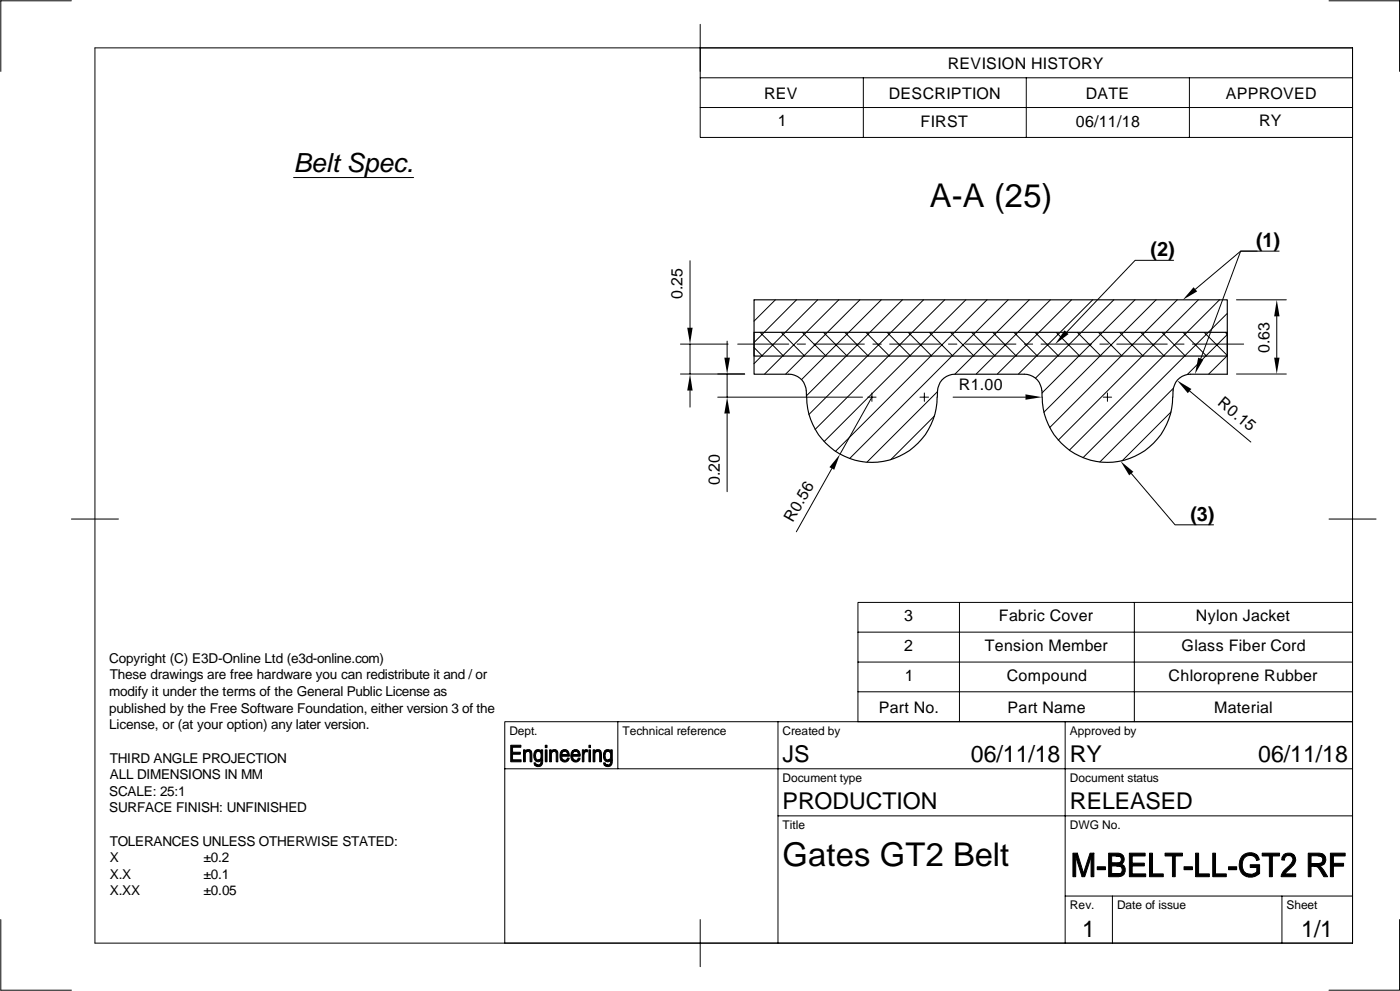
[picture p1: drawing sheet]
<svg xmlns="http://www.w3.org/2000/svg" width="619mm" height="438mm" viewBox="0 0 619 438" stroke-linecap="round" stroke-linejoin="round" font-family="sans-serif">
<path d="M333.5 146.9h209.2v10.5h-209.2zM356.7 175.6a9.2 9.2 0 0 0-4.1-9.2l-2.5-.9h-1.3h-15.3v-32.9h209.2v32.9h-16.2a7.7 7.7 0 0 0-7.7 7.3 29.2 29.2 0 0 1-38.9 29.9 28.6 28.6 0 0 1-19-27.1M356.7 175.6a28.8 28.8 0 0 0 28.9 28.8 28.8 28.8 0 0 0 28.8-28.8M460.7 172.8a7.7 7.7 0 0 0-7.7-7.3h-30.6a7.7 7.7 0 0 0-7.8 7.3l-.1 2.8M460.8 172.8v2.8" fill="none" stroke="#000" stroke-width=".51"/>
<g fill="none" stroke="#000" stroke-width=".44">
<path d="M31.6 .4h-31.2v31.2M309.7 10.8v20.8M587.7 .4h31.2v31.2M42 21.2h556.1v395.8h-556.1zM309.7 21.2v39.6h288.4M309.7 34.4h288.4M381.8 34.4v26.4M453.8 34.4v26.4M526 34.4v26.4M309.7 47.5h288.4M129.8 78.5h53.1M305.2 115.3v29.6"/>
<path d="M519 115.1h-17l-30.3 31.8M556 111h-7.3l-17.7 47.6M565.7 111h-17l-20.1 16.9M333.6 132.6h-.1M342.9 132.6l-9.4 9.4M352.2 132.6l-18.7 18.8M361.6 132.6l-28.1 28.2M370.9 132.6l-32.8 32.8M380.3 132.6l-32.8 32.8M389.7 132.6l-35.2 35.2M399.1 132.6l-42.4 42.4M408.4 132.6l-50.7 50.7"/>
<path d="M417.8 132.6l-57.3 57.3M427.1 132.6l-62.7 62.7M436.5 132.6l-67.1 67M445.8 132.6l-70.1 70.2M455.2 132.6l-32.8 32.8M464.5 132.6l-32.8 32.8M473.9 132.6l-32.8 32.8M483.2 132.6l-32.8 32.8M492.6 132.6l-34.7 34.6M501.9 132.6l-41.1 41.1M511.3 132.6l-49.7 49.7M520.6 132.6l-56.4 56.5"/>
<path d="M530 132.6l-62 62M539.3 132.6l-66.4 66.5M542.7 138.6l-63.8 63.8M546.8 132.6h22.1M564.6 139.9v18.2M300.9 152.1h21.1M305.2 152.1v13.3M321.6 150.8v7.3M326.2 152.1h22.6M333.5 153.6l3.7 3.8M336.1 146.9l10.4 10.5M345.5 146.9l10.4 10.5"/>
<path d="M352.5 152.1h3.7M354.8 146.9l10.5 10.5M359.9 152.1h22.3M364.2 146.9l10.4 10.5M373.6 146.9l10.4 10.5M382.9 146.9l10.4 10.5M386 152.1h3.7M392.3 146.9l10.4 10.5M393.4 152.1h22.3M401.6 146.9l10.4 10.5M411 146.9l10.4 10.5M419.5 152.1h3.7"/>
<path d="M420.3 146.9l10.4 10.5M426.9 152.1h22.4M429.7 146.9l10.4 10.5M439 146.9l10.4 10.5M448.4 146.9l10.4 10.5M453 152.1h3.7M457.7 146.9l10.4 10.5M460.4 152.1h22.3M467.1 146.9l10.4 10.5M476.4 146.9l10.4 10.5M485.8 146.9l10.4 10.5M486.4 152.1h3.8"/>
<path d="M493.9 152.1h22.3M495.1 146.9l10.4 10.5M504.5 146.9l10.4 10.5M513.8 146.9l10.4 10.5M519.9 152.1h3.7M523.2 146.9l10.4 10.5M527.3 152.1h22.7M532.5 146.9l10.2 10.2M541.9 146.9l.8 .8M542.7 148l-17.6 17.5M542.7 157.3l-8.2 8.1M300.9 165.4h28.4"/>
<path d="M305.2 172.7v7.3M317.4 175.6h64M321.6 165.4v10.2M383.7 175.6h3.7M385.6 173.7v3.7M385.6 175.6l-14.1 25.2M406.8 175.6h3.8M408.8 173.7v3.7M414.5 173.2l-31.1 31.1M421.5 175.6h32M487.9 175.6h3.7M489.7 173.7v3.7"/>
<path d="M518.8 171.8l-32.4 32.5M526.1 172.9l27.1 22.5M546.8 165.4h22.1M321.6 182.8v34.6M413.3 183.9l-19.4 19.4M517.9 182.1l-21.6 21.6M367.9 207.2l-15.7 27.9M500.3 209.4l19.3 22.6h17.1M31.6 229.5h20.8M587.7 229.5h20.8M379.4 279.5h218.7M424.3 266.3v52.8"/>
<path d="M501.6 266.3v52.8M598.1 266.3h-218.7v52.8h218.7h-374.9v97.9M379.4 292.7h218.7M273.2 319.1v20.8M344 319.1v97.9M379.4 305.9h218.7M471 319.1v97.9M223.2 339.9h374.9M225.9 329.5h4.5v.9h-3.7v2.2h3.4v.9h-3.4v2.4h3.8v.9h-4.6zM231.5 331.5h.7v.7l.8 .1-.7 1v3.5h-.8zM232.2 332.2l1.3-.1zM232.4 332a1.66 1.66 0 0 1 2-.4 1.66 1.66 0 0 1 .8 2v3.2h-.8l-.1-4-.4-.6z"/>
<path d="M236.2 337.3h.8l.3 .7 .6 .2h-1.5zM236.4 338.2h1.5a1.54 1.54 0 0 0 1.4-2.1h.7a2.08 2.08 0 0 1-.9 2.6 2.08 2.08 0 0 1-2.7-.5zM236.6 332.1h1.4a2.34 2.34 0 0 0-.7 3.7l2.7 .3h-.7a1.83 1.83 0 0 1-2.2 .5 1.83 1.83 0 0 1-1-2v-1.3zM236.6 332.1a1.66 1.66 0 0 1 2.7 0zM238.4 332.2l.9-.1v-.6h.7v4.6l-2-.1a2.18 2.18 0 0 0 .8-3.5zM241.1 331.5h.8v5.3h-.8zM241.1 329.5h.8v1.1h-.8zM243.1 331.5h.7v.7l.8 .1-.7 1v3.5h-.8zM243.8 332.2l1.2-.1zM243.9 332a1.61 1.61 0 0 1 2.1-.4 1.61 1.61 0 0 1 .7 2v3.2h-.7l-.1-4-.5-.6zM248.2 336.2l2.1-.1 .6-1 .8 .1a2.02 2.02 0 0 1-1.5 1.6 2.02 2.02 0 0 1-2-.6zM248.2 332.1h1.6l-1.1 .6-.3 .9 3.4 .3v.4h-3.4l.4 1.5 1 .4h-1.6a4.2 4.2 0 0 1 0-4.1z"/>
<path d="M248.4 332a2 2 0 0 1 2.3-.4 2 2 0 0 1 1 2.1l-3.3-.1h2.6l-.5-1.2-2.3-.3zM253 336.2h1.8l1-1.1 .8 .1a2.02 2.02 0 0 1-1.5 1.6 2.02 2.02 0 0 1-2.1-.6zM253 332.1h1.5l-.8 .3-.4 1.2 3.3 .1v.6h-3.4l.4 1.5 1 .4h-1.6a3.6 3.6 0 0 1 0-4.1zM253.1 332a2.05 2.05 0 0 1 2.4-.4 2.05 2.05 0 0 1 1.1 2.1l-3.3-.1h2.5v-.2l-.7-1.1zM257.5 331.5h.6v.8h1l-.8 .9-.1 3.6h-.7zM258.6 331.6h1.2l-.2 .9-1.5-.2zM260.4 331.5h.7v5.3h-.7zM260.4 329.5h.7v1.1h-.7zM262.3 331.5h.7v.7l.8 .1-.7 1v3.5h-.8zM263 332.2l1.2-.1zM263.2 332a1.66 1.66 0 0 1 2-.4 1.66 1.66 0 0 1 .8 2v3.2h-.8l-.1-4-.4-.6zM267 337.3h.8l.3 .7 .6 .2h-1.5z"/>
<path d="M267.2 338.2h1.5a1.6 1.6 0 0 0 1.4-2.1h.7a2.08 2.08 0 0 1-.9 2.6 2.08 2.08 0 0 1-2.7-.5zM267.4 332.1h1.4a2.34 2.34 0 0 0-.7 3.7l2.7 .3h-.7a1.83 1.83 0 0 1-2.2 .5 1.83 1.83 0 0 1-1-2v-1.3zM267.4 332.1a1.66 1.66 0 0 1 2.7 0zM269.2 332.2l.9-.1v-.6h.7v4.6l-2-.1a2.18 2.18 0 0 0 .8-3.5zM344 360.7h254.1M474.5 377.2h1.9l-.7 1.6v8.8h-1.2zM476.4 377.2l2.7 8.4-.6 2-2.8-8.8zM482.1 377.2h1.6l-1.2 1.7-2.8 8.7h-1.2zM483.7 377.2v10.4h-1.2v-8.7zM490.3 377.2l4.8 .1 .9 .3 .7 .8h-5.1v3.2l4.8 .1-.6 .4 1.2 .7-5.4 .1v3.5l5.5 .1-.9 .8-1.3 .3h-4.6zM493.5 378.4h3.2l.5 1.2-.1 1.1-.7 1-4.8-.1h2.1a1.7 1.7 0 0 0 2.2-1.7 1.7 1.7 0 0 0-2.4-1.5zM499.4 377.2h7v1.2h-5.7v3.2h5.4v1.3h-5.4v3.5h6v1.2h-7.3z"/>
<path d="M508.4 377.2h1.3v9.2h4.7v1.2h-6zM515.2 377.2h7.7v1.2h-3.2v9.2h-1.2v-9.2h-3.3zM528.7 377.2h1.3v9.2h4.8v1.2h-6.1zM536.3 377.2h1.2v9.2h4.8v1.2h-6zM549.2 378.6a4.9 4.9 0 0 1 6.8-.4h-3.1a4.3 4.3 0 0 0-2.9 6.8l1.1 1.1 1.9 .5h-3.3a6.4 6.4 0 0 1-.5-8zM552.9 378.2h3.1l.9 1.9-1.2 .4a2.86 2.86 0 0 0-2.8-2.3zM558.2 377.2h7.7v1.2h-3.2v9.2h-1.3v-9.2h-3.2zM567.7 377.9a3.7 3.7 0 0 1 4.7 .3l-3.3 .2-.9 .8-.1 1.1-1.3-.1 .2-1.2zM569.9 378.3l2.5-.1a4.2 4.2 0 0 1-1.7 5.6l-2.5 2.6h4.8v1.2h-6.4a9.1 9.1 0 0 1 3.8-5.2 2.32 2.32 0 0 0 1.3-2.1 2.32 2.32 0 0 0-1.3-2zM578.6 377.2h4.9l1.3 .3 1 .9h-6v3.4l5.9 .1-1.9 1-4 .1v4.6h-1.2zM582.9 378.4h2.9l.5 2-.6 1.5-5.9-.1h2.8a1.79 1.79 0 0 0 2.4-1.6 1.79 1.79 0 0 0-2.1-1.8zM588.3 377.2h6.6v1.2h-5.2v3.3h4.5v1.2h-4.5v4.7h-1.4z"/>
<path d="M471 396.2h127.1M485.2 383.2h3.7v1.3h-3.7zM491.9 396.2v20.8M493.8 382.9l3.2-.1 .6 1.3v1.1l-.5 1.3-5.5-.1h2.4a1.85 1.85 0 0 0 2.3-1.9 1.85 1.85 0 0 0-2.5-1.6zM523.6 383.2h3.7v1.3h-3.7zM543.3 383.2h3.6v1.3h-3.6zM552.9 382.3h4.1v3.9a5.6 5.6 0 0 1-7.3 .4h3.8l2.3-1.1v-1.9h-2.9zM566.9 396.2v20.8M581.3 383h2.5l1.6 1.8 1.7 2.8h-1.7l-1.2-2.1a3.2 3.2 0 0 0-2.9-2.5zM.4 406.6v31.2h31.2M309.7 406.6v20.8M618.9 406.6v31.2h-31.2"/>
</g>
<g fill="#000">
<path d="M527.8 127l1.6 1.9-6.3 3.7zM470.8 146.1l1.7 1.6-5.9 4.4zM529.9 158.1l2.3 .9-3.7 6.4zM453.5 174.4l7.3 1.2-7.3 1.1zM520.5 168.2l6.4 3.8-1.6 1.8zM371.5 200.8l-2.6 6.9-2.1-1.1zM495.6 203.9l5.6 4.7-1.8 1.6zM225.9 329.5h4.5v.9h-3.7v2.2h3.4v.9h-3.4v2.4h3.8v.9h-4.6zM231.5 331.5h.7v.7l.8 .1-.7 1v3.5h-.8zM232.2 332.2l1.3-.1zM232.4 332a1.66 1.66 0 0 1 2-.4 1.66 1.66 0 0 1 .8 2v3.2h-.8l-.1-4-.4-.6zM236.2 337.3h.8l.3 .7 .6 .2h-1.5z"/>
<path d="M236.6 332.1h1.4a2.34 2.34 0 0 0-.7 3.7l2.7 .3h-.7a1.83 1.83 0 0 1-2.2 .5 1.83 1.83 0 0 1-1-2v-1.3zM236.6 332.1a1.66 1.66 0 0 1 2.7 0zM236.4 338.2h1.5a1.54 1.54 0 0 0 1.4-2.1h.7a2.08 2.08 0 0 1-.9 2.6 2.08 2.08 0 0 1-2.7-.5zM238.4 332.2l.9-.1v-.6h.7v4.6l-2-.1a2.18 2.18 0 0 0 .8-3.5zM241.1 331.5h.8v5.3h-.8zM241.1 329.5h.8v1.1h-.8zM243.1 331.5h.7v.7l.8 .1-.7 1v3.5h-.8zM243.8 332.2l1.2-.1zM243.9 332a1.61 1.61 0 0 1 2.1-.4 1.61 1.61 0 0 1 .7 2v3.2h-.7l-.1-4-.5-.6zM248.2 332.1h1.6l-1.1 .6-.3 .9 3.4 .3v.4h-3.4l.4 1.5 1 .4h-1.6a4.2 4.2 0 0 1 0-4.1zM248.4 332a2 2 0 0 1 2.3-.4 2 2 0 0 1 1 2.1l-3.3-.1h2.6l-.5-1.2-2.3-.3zM248.2 336.2l2.1-.1 .6-1 .8 .1a2.02 2.02 0 0 1-1.5 1.6 2.02 2.02 0 0 1-2-.6z"/>
<path d="M253 332.1h1.5l-.8 .3-.4 1.2 3.3 .1v.6h-3.4l.4 1.5 1 .4h-1.6a3.6 3.6 0 0 1 0-4.1zM253.1 332a2.05 2.05 0 0 1 2.4-.4 2.05 2.05 0 0 1 1.1 2.1l-3.3-.1h2.5v-.2l-.7-1.1zM253 336.2h1.8l1-1.1 .8 .1a2.02 2.02 0 0 1-1.5 1.6 2.02 2.02 0 0 1-2.1-.6zM257.5 331.5h.6v.8h1l-.8 .9-.1 3.6h-.7zM258.6 331.6h1.2l-.2 .9-1.5-.2zM260.4 331.5h.7v5.3h-.7zM260.4 329.5h.7v1.1h-.7zM262.3 331.5h.7v.7l.8 .1-.7 1v3.5h-.8zM263 332.2l1.2-.1zM263.2 332a1.66 1.66 0 0 1 2-.4 1.66 1.66 0 0 1 .8 2v3.2h-.8l-.1-4-.4-.6zM267 337.3h.8l.3 .7 .6 .2h-1.5zM267.4 332.1h1.4a2.34 2.34 0 0 0-.7 3.7l2.7 .3h-.7a1.83 1.83 0 0 1-2.2 .5 1.83 1.83 0 0 1-1-2v-1.3z"/>
<path d="M267.4 332.1a1.66 1.66 0 0 1 2.7 0zM267.2 338.2h1.5a1.6 1.6 0 0 0 1.4-2.1h.7a2.08 2.08 0 0 1-.9 2.6 2.08 2.08 0 0 1-2.7-.5zM269.2 332.2l.9-.1v-.6h.7v4.6l-2-.1a2.18 2.18 0 0 0 .8-3.5zM474.5 377.2h1.9l-.7 1.6v8.8h-1.2zM476.4 377.2l2.7 8.4-.6 2-2.8-8.8zM482.1 377.2h1.6l-1.2 1.7-2.8 8.7h-1.2zM483.7 377.2v10.4h-1.2v-8.7zM490.3 377.2l4.8 .1 .9 .3 .7 .8h-5.1v3.2l4.8 .1-.6 .4 1.2 .7-5.4 .1v3.5l5.5 .1-.9 .8-1.3 .3h-4.6zM493.5 378.4h3.2l.5 1.2-.1 1.1-.7 1-4.8-.1h2.1a1.7 1.7 0 0 0 2.2-1.7 1.7 1.7 0 0 0-2.4-1.5zM499.4 377.2h7v1.2h-5.7v3.2h5.4v1.3h-5.4v3.5h6v1.2h-7.3zM508.4 377.2h1.3v9.2h4.7v1.2h-6zM515.2 377.2h7.7v1.2h-3.2v9.2h-1.2v-9.2h-3.3z"/>
<path d="M528.7 377.2h1.3v9.2h4.8v1.2h-6.1zM536.3 377.2h1.2v9.2h4.8v1.2h-6zM549.2 378.6a4.9 4.9 0 0 1 6.8-.4h-3.1a4.3 4.3 0 0 0-2.9 6.8l1.1 1.1 1.9 .5h-3.3a6.4 6.4 0 0 1-.5-8zM552.9 378.2h3.1l.9 1.9-1.2 .4a2.86 2.86 0 0 0-2.8-2.3zM558.2 377.2h7.7v1.2h-3.2v9.2h-1.3v-9.2h-3.2zM567.7 377.9a3.7 3.7 0 0 1 4.7 .3l-3.3 .2-.9 .8-.1 1.1-1.3-.1 .2-1.2zM569.9 378.3l2.5-.1a4.2 4.2 0 0 1-1.7 5.6l-2.5 2.6h4.8v1.2h-6.4a9.1 9.1 0 0 1 3.8-5.2 2.32 2.32 0 0 0 1.3-2.1 2.32 2.32 0 0 0-1.3-2zM578.6 377.2h4.9l1.3 .3 1 .9h-6v3.4l5.9 .1-1.9 1-4 .1v4.6h-1.2zM582.9 378.4h2.9l.5 2-.6 1.5-5.9-.1h2.8a1.79 1.79 0 0 0 2.4-1.6 1.79 1.79 0 0 0-2.1-1.8zM588.3 377.2h6.6v1.2h-5.2v3.3h4.5v1.2h-4.5v4.7h-1.4zM485.2 383.2h3.7v1.3h-3.7zM493.8 382.9l3.2-.1 .6 1.3v1.1l-.5 1.3-5.5-.1h2.4a1.85 1.85 0 0 0 2.3-1.9 1.85 1.85 0 0 0-2.5-1.6z"/>
<path d="M523.6 383.2h3.7v1.3h-3.7zM543.3 383.2h3.6v1.3h-3.6zM552.9 382.3h4.1v3.9a5.6 5.6 0 0 1-7.3 .4h3.8l2.3-1.1v-1.9h-2.9zM581.3 383h2.5l1.6 1.8 1.7 2.8h-1.7l-1.2-2.1a3.2 3.2 0 0 0-2.9-2.5z"/>
<path d="M564.6 132.6l-1.1 7.3h2.4zM563.5 158.1h2.4l-1.3 7.3z"/>
<path d="M320.3 158.1h2.5l-1.2 7.3zM321.6 175.6l-1.3 7.2h2.5z"/>
<path d="M305.2 165.4l-1.3 7.3h2.4zM303.9 144.9h2.4l-1.1 7.2z"/>
</g>
<g font-size="14.5">
<text x="411.2" y="91.5">A-A (25)</text>
<text x="346.1" y="382.7">Gates GT2 Belt</text>
</g>
<text font-size="11.6" x="129.8" y="76">Belt Spec.</text>
<g font-size="10.2">
<text x="346.1" y="336.8">JS</text>
<text x="429.3" y="336.8">06/11/18</text>
<text x="473.2" y="336.8">RY</text>
<text x="556.4" y="336.8">06/11/18</text>
<text x="346.1" y="357.6">PRODUCTION</text>
<text x="473.2" y="357.6">RELEASED</text>
<text x="478.6" y="414.2">1</text>
<text x="575.5" y="414.2">1/1</text>
</g>
<g font-size="8.8">
<text x="508.8" y="113.2">(2)</text>
<text x="555.4" y="109.2">(1)</text>
<text x="526.4" y="230.2">(3)</text>
</g>
<g font-size="7.1">
<text x="419.1" y="30.3">REVISION HISTORY</text>
<text x="338" y="43.6">REV</text>
<text x="393" y="43.6">DESCRIPTION</text>
<text x="480.1" y="43.6">DATE</text>
<text x="542" y="43.6">APPROVED</text>
<text x="344" y="55.9">1</text>
<text x="407.1" y="56">FIRST</text>
<text x="475.8" y="56">06/11/18</text>
<text x="556.8" y="55.9">RY</text>
<text x="301.9" y="132.2" transform="rotate(-90 301.9 132.2)">0.25</text>
<text x="561.4" y="156.1" transform="rotate(-90 561.4 156.1)">0.63</text>
<text x="424" y="172.3">R1.00</text>
<text x="538.1" y="178.7" transform="rotate(40 538.1 178.7)">R0.15</text>
<text x="318.4" y="214.6" transform="rotate(-90 318.4 214.6)">0.20</text>
<text x="399.9" y="274.6">3</text>
<text x="441.8" y="274.7">Fabric Cover</text>
<text x="528.8" y="274.6">Nylon Jacket</text>
<text x="399.9" y="287.9">2</text>
<text x="435.5" y="287.9">Tension Member</text>
<text x="522.5" y="288">Glass Fiber Cord</text>
<text x="400.1" y="301.1">1</text>
<text x="445.2" y="301.1">Compound</text>
<text x="516.7" y="301.1">Chloroprene Rubber</text>
<text x="388.6" y="315">Part No.</text>
<text x="445.5" y="315">Part Name</text>
<text x="536.9" y="315">Material</text>
</g>
<text font-size="7" x="350.7" y="231.3" transform="rotate(-61 350.7 231.3)">R0.56</text>
<g font-size="6">
<text x="48.3" y="293">Copyright (C) E3D-Online Ltd (e3d-online.com)</text>
<text x="48.5" y="300.4">These drawings are free hardware you can redistribute it and / or</text>
<text x="48.2" y="307.7">modify it under the terms of the General Public License as</text>
<text x="48.2" y="315.1">published by the Free Software Foundation, either version 3 of the</text>
<text x="48.2" y="322.4">License, or (at your option) any later version.</text>
<text x="48.5" y="337.2">THIRD ANGLE PROJECTION</text>
<text x="48.6" y="344.5">ALL DIMENSIONS IN MM</text>
<text x="48.3" y="351.9">SCALE: 25:1</text>
<text x="48.3" y="359.2">SURFACE FINISH: UNFINISHED</text>
<text x="48.5" y="373.9">TOLERANCES UNLESS OTHERWISE STATED:</text>
<text x="48.6" y="381.2">X</text>
<text x="90" y="381.2">±0.2</text>
<text x="48.6" y="388.5">X.X</text>
<text x="90" y="388.5">±0.1</text>
<text x="48.6" y="395.8">X.XX</text>
<text x="90" y="395.8">±0.05</text>
</g>
<g font-size="5.3">
<text x="225.3" y="324.9">Dept.</text>
<text x="275.3" y="324.9">Technical reference</text>
<text x="346.1" y="324.9">Created by</text>
<text x="473.1" y="324.9">Approved by</text>
<text x="346.1" y="345.7">Document type</text>
<text x="473.2" y="345.7">Document status</text>
<text x="346.1" y="366.6">Title</text>
<text x="473.2" y="366.6">DWG No.</text>
<text x="473.2" y="402">Rev.</text>
<text x="494" y="402">Date of issue</text>
<text x="569" y="402">Sheet</text>
</g>
</svg>
